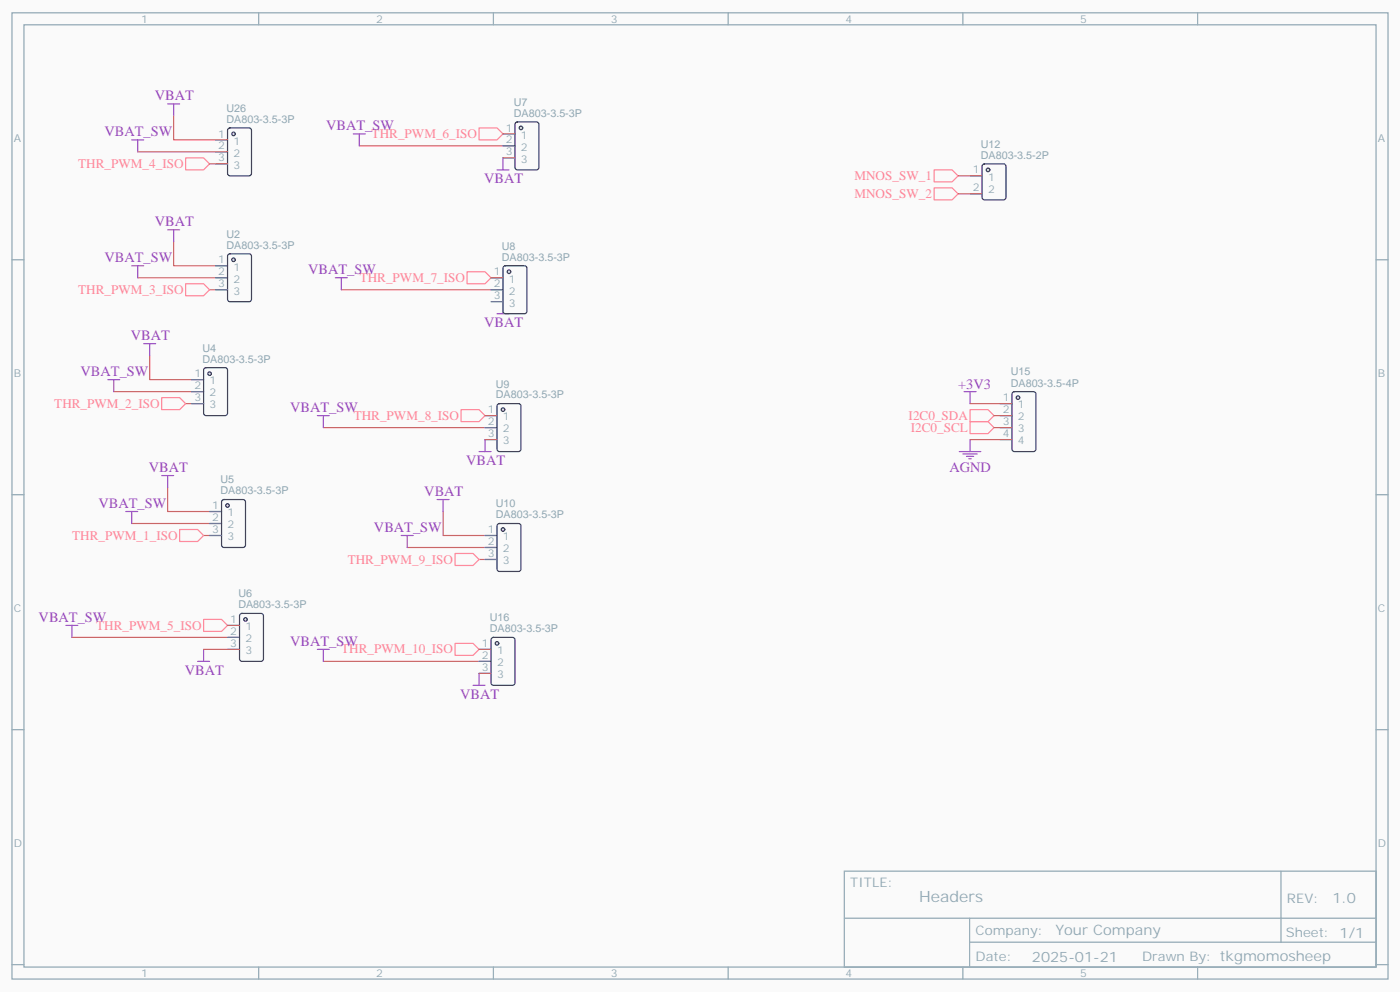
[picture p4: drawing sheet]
<svg xmlns="http://www.w3.org/2000/svg" width="412mm" height="292mm" viewBox="0 0 412 292" stroke-linecap="round" stroke-linejoin="round" font-family="sans-serif">
<path d="M0 0h412.4v291.9h-412.4z" fill="#fafafa"/>
<g fill="none" stroke="#8fa6b3" stroke-width=".35">
<path d="M3.5 3.8h405.4v284.3h-405.4zM7.1 7.3h398.2v277.3h-398.2zM76.2 3.8v3.5M145.3 3.8v3.5M214.5 3.8v3.5M283.6 3.8v3.5M352.8 3.8v3.5M3.5 76.4h3.6M405.3 76.4h3.6M3.5 145.6h3.6M405.3 145.6h3.6M3.5 214.7h3.6"/>
<path d="M405.3 214.7h3.6M248.7 256.4h156.6v28.2h-156.6zM377.3 256.4v20.9M248.7 270.2h156.5M285.6 277.3h119.6M285.6 270.2v14.1M3.5 283.9h3.6M76.2 284.6v3.5M145.3 284.6v3.5M214.5 284.6v3.5M283.6 284.6v3.5M352.8 284.6v3.5"/>
<path d="M405.3 283.9h3.6"/>
</g>
<path d="M63.5 41.2h3.5M63.5 44.7h3.5M63.5 48.2h3.5" fill="none" stroke="#4775d6" stroke-width=".35"/>
<path d="M67.3 37.8l.4-.2h5.7l.6 .5 .1 12.9-.5 .7-5.9 .1-.6-.5-.1-13z" fill="none" stroke="#404054" stroke-width=".35"/>
<circle cx="68.8" cy="39.4" r=".53" fill="#e0e0e0" stroke="#404054" stroke-width=".35"/>
<path d="M49.4 30.6h3.5M51.2 30.6v3.5M38.8 41.2h3.5M40.6 41.2v3.5" fill="none" stroke="#994dc2" stroke-width=".35"/>
<path d="M54.7 46.5h5.3l1.7 1.7-1.7 1.8h-5.3z" fill="none" stroke="#ff8799" stroke-width=".35"/>
<path d="M294.6 118.8h3.5M294.6 122.3h3.5M294.6 125.8h3.5M294.6 129.4h3.5" fill="none" stroke="#4775d6" stroke-width=".35"/>
<path d="M298.3 115.5l.5-.2h5.6l.7 .4 .1 16.5-.5 .6-5.9 .1-.6-.5-.1-16.4z" fill="none" stroke="#404054" stroke-width=".35"/>
<circle cx="299.9" cy="117" r=".53" fill="#e0e0e0" stroke="#404054" stroke-width=".35"/>
<path d="M275.2 50h5.3l1.7 1.8-1.7 1.7h-5.3zM275.2 55.3h5.3l1.7 1.7-1.7 1.8h-5.3zM285.8 120.5h5.2l1.8 1.8-1.8 1.8h-5.2zM285.8 124.1h5.2l1.8 1.7-1.8 1.8h-5.2z" fill="none" stroke="#ff8799" stroke-width=".35"/>
<path d="M284 115.3h3.5M285.8 115.3v3.5M282.6 132.9h6.3M283.6 133.6h4.3M284.7 134.3h2.1M285.4 135h.7M285.8 129.4v3.5" fill="none" stroke="#994dc2" stroke-width=".35"/>
<path d="M285.8 51.8h3.5M285.8 57h3.5" fill="none" stroke="#4775d6" stroke-width=".35"/>
<path d="M289.5 48.4l.5-.2h5.6l.7 .5v9.4l-.4 .7h-5.9l-.7-.5v-9.4z" fill="none" stroke="#404054" stroke-width=".35"/>
<circle cx="291" cy="50" r=".53" fill="#e0e0e0" stroke="#404054" stroke-width=".35"/>
<path d="M51.2 34.1v7.1h15.8M40.6 44.7h26.4M61.7 48.2h5.3M282.2 57h7.1M282.2 51.8h7.1M51.2 71.2v7h15.8M40.6 81.7h26.4M61.7 85.3h5.3M285.8 118.8h12.3M285.8 129.4h12.3M292.8 125.8h5.3M292.8 122.3h5.3" fill="none" stroke="#c96666" stroke-width=".35"/>
<path d="M38.8 78.2h3.5M40.6 78.2v3.5M49.4 67.6h3.5M51.2 67.6v3.6" fill="none" stroke="#994dc2" stroke-width=".35"/>
<path d="M54.7 83.5h5.3l1.7 1.8-1.7 1.7h-5.3z" fill="none" stroke="#ff8799" stroke-width=".35"/>
<path d="M63.5 78.2h3.5M63.5 81.7h3.5M63.5 85.3h3.5" fill="none" stroke="#4775d6" stroke-width=".35"/>
<path d="M67.3 74.9l.4-.2h5.7l.6 .4 .1 13-.5 .6-5.9 .1-.6-.5-.1-12.9z" fill="none" stroke="#404054" stroke-width=".35"/>
<circle cx="68.8" cy="76.4" r=".53" fill="#e0e0e0" stroke="#404054" stroke-width=".35"/>
<path d="M33.5 115.3h26.5M44.1 104.7v7h15.9M54.7 118.8h5.3" fill="none" stroke="#c96666" stroke-width=".35"/>
<path d="M31.7 111.7h3.6M33.5 111.7v3.6M42.3 101.1h3.6M44.1 101.1v3.6" fill="none" stroke="#994dc2" stroke-width=".35"/>
<path d="M47.6 117h5.3l1.8 1.8-1.8 1.7h-5.3z" fill="none" stroke="#ff8799" stroke-width=".35"/>
<path d="M56.4 111.7h3.6M56.4 115.3h3.6M56.4 118.8h3.6" fill="none" stroke="#4775d6" stroke-width=".35"/>
<path d="M60.2 108.4l.5-.2h5.6l.7 .4v13l-.4 .7h-5.9l-.7-.5v-12.9z" fill="none" stroke="#404054" stroke-width=".35"/>
<circle cx="61.7" cy="110" r=".53" fill="#e0e0e0" stroke="#404054" stroke-width=".35"/>
<path d="M38.8 154.1h26.5M49.4 143.5v7h15.9M60 157.6h5.3" fill="none" stroke="#c96666" stroke-width=".35"/>
<path d="M47.6 139.9h3.6M49.4 139.9v3.6M37 150.5h3.6M38.8 150.5v3.6" fill="none" stroke="#994dc2" stroke-width=".35"/>
<path d="M52.9 155.8h5.3l1.8 1.8-1.8 1.7h-5.3z" fill="none" stroke="#ff8799" stroke-width=".35"/>
<path d="M61.7 150.5h3.6M61.7 154.1h3.6M61.7 157.6h3.6" fill="none" stroke="#4775d6" stroke-width=".35"/>
<path d="M65.5 147.2l.5-.2h5.6l.7 .4v13l-.4 .7h-5.9l-.7-.4v-13z" fill="none" stroke="#404054" stroke-width=".35"/>
<circle cx="67" cy="148.8" r=".53" fill="#e0e0e0" stroke="#404054" stroke-width=".35"/>
<path d="M21.2 187.6h49.4" fill="none" stroke="#c96666" stroke-width=".35"/>
<path d="M19.4 184h3.5M21.2 184v3.6M58.2 194.6h3.5M60 191.1v3.5" fill="none" stroke="#994dc2" stroke-width=".35"/>
<path d="M60 182.3h5.3l1.7 1.7-1.7 1.8h-5.3z" fill="none" stroke="#ff8799" stroke-width=".35"/>
<path d="M67 184h3.6M67 187.6h3.6M67 191.1h3.6" fill="none" stroke="#4775d6" stroke-width=".35"/>
<path d="M70.8 180.7l.5-.2h5.6l.7 .4v13l-.5 .7h-5.8l-.7-.4v-13z" fill="none" stroke="#404054" stroke-width=".35"/>
<circle cx="72.3" cy="182.3" r=".53" fill="#e0e0e0" stroke="#404054" stroke-width=".35"/>
<path d="M105.8 42.9h45.9" fill="none" stroke="#c96666" stroke-width=".35"/>
<path d="M104.1 39.4h3.5M105.8 39.4v3.5M146.4 50h3.5M148.2 46.5v3.5" fill="none" stroke="#994dc2" stroke-width=".35"/>
<path d="M141.1 37.6h5.3l1.8 1.8-1.8 1.8h-5.3z" fill="none" stroke="#ff8799" stroke-width=".35"/>
<path d="M148.2 39.4h3.5M148.2 42.9h3.5M148.2 46.5h3.5" fill="none" stroke="#4775d6" stroke-width=".35"/>
<path d="M151.9 36.1l.5-.2h5.6l.7 .4v13l-.4 .6-5.9 .1-.7-.5v-12.9z" fill="none" stroke="#404054" stroke-width=".35"/>
<circle cx="153.5" cy="37.6" r=".53" fill="#e0e0e0" stroke="#404054" stroke-width=".35"/>
<path d="M100.5 85.3h47.7" fill="none" stroke="#c96666" stroke-width=".35"/>
<path d="M98.8 81.7h3.5M100.5 81.7v3.6M146.4 92.3h3.5M148.2 88.8v3.5" fill="none" stroke="#994dc2" stroke-width=".35"/>
<path d="M137.6 80h5.3l1.7 1.7-1.7 1.8h-5.3z" fill="none" stroke="#ff8799" stroke-width=".35"/>
<path d="M144.6 81.7h3.6M144.6 85.3h3.6M144.6 88.8h3.6" fill="none" stroke="#4775d6" stroke-width=".35"/>
<path d="M148.4 78.4l.5-.2h5.6l.7 .4v13l-.4 .7h-5.9l-.7-.4v-13z" fill="none" stroke="#404054" stroke-width=".35"/>
<circle cx="149.9" cy="80" r=".53" fill="#e0e0e0" stroke="#404054" stroke-width=".35"/>
<path d="M95.2 125.8h51.2" fill="none" stroke="#c96666" stroke-width=".35"/>
<path d="M93.5 122.3h3.5M95.2 122.3v3.5M141.1 132.9h3.5M142.9 129.4v3.5" fill="none" stroke="#994dc2" stroke-width=".35"/>
<path d="M135.8 120.5h5.3l1.8 1.8-1.8 1.8h-5.3z" fill="none" stroke="#ff8799" stroke-width=".35"/>
<path d="M142.9 122.3h3.5M142.9 125.8h3.5M142.9 129.4h3.5" fill="none" stroke="#4775d6" stroke-width=".35"/>
<path d="M146.6 119l.5-.2h5.7l.6 .4 .1 13-.5 .6-5.9 .1-.6-.5-.1-12.9z" fill="none" stroke="#404054" stroke-width=".35"/>
<circle cx="148.2" cy="120.5" r=".53" fill="#e0e0e0" stroke="#404054" stroke-width=".35"/>
<path d="M130.5 150.5v7.1h15.9M119.9 161.1h26.5M141.1 164.6h5.3" fill="none" stroke="#c96666" stroke-width=".35"/>
<path d="M118.2 157.6h3.5M119.9 157.6v3.5M128.8 147h3.5M130.5 147v3.5" fill="none" stroke="#994dc2" stroke-width=".35"/>
<path d="M134.1 162.9h5.2l1.8 1.7-1.8 1.8h-5.2z" fill="none" stroke="#ff8799" stroke-width=".35"/>
<path d="M142.9 157.6h3.5M142.9 161.1h3.5M142.9 164.6h3.5" fill="none" stroke="#4775d6" stroke-width=".35"/>
<path d="M146.6 154.3l.5-.2h5.7l.6 .4 .1 13-.5 .6-5.9 .1-.6-.5-.1-12.9z" fill="none" stroke="#404054" stroke-width=".35"/>
<circle cx="148.2" cy="155.8" r=".53" fill="#e0e0e0" stroke="#404054" stroke-width=".35"/>
<path d="M95.2 194.6h49.4" fill="none" stroke="#c96666" stroke-width=".35"/>
<path d="M93.5 191.1h3.5M95.2 191.1v3.5M141.1 198.2v3.5M139.3 201.7h3.6" fill="none" stroke="#994dc2" stroke-width=".35"/>
<path d="M134.1 189.3h5.2l1.8 1.8-1.8 1.8h-5.2z" fill="none" stroke="#ff8799" stroke-width=".35"/>
<path d="M141.1 191.1h3.5M141.1 194.6h3.5M141.1 198.2h3.5" fill="none" stroke="#4775d6" stroke-width=".35"/>
<path d="M144.9 187.8l.4-.2h5.7l.6 .4 .1 13-.5 .6-5.9 .1-.6-.5-.1-12.9z" fill="none" stroke="#404054" stroke-width=".35"/>
<circle cx="146.4" cy="189.3" r=".53" fill="#e0e0e0" stroke="#404054" stroke-width=".35"/>
<path d="M148.2 39.4h3.5M148.2 46.5h3.5M144.6 81.7h3.6M142.9 129.4h3.5M142.9 122.3h3.5M60 191.1h10.6M67 184h3.6M141.1 191.1h3.5M141.1 198.2h3.5" fill="none" stroke="#c96666" stroke-width=".35"/>
<text font-size="4.6" fill="#90a7b2" x="270.8" y="265.4">Headers</text>
<g font-size="4.2" fill="#994cc3">
<text x="45.6" y="29.5">VBAT</text>
<text x="30.8" y="40.1">VBAT_SW</text>
<text x="96" y="38.3">VBAT_SW</text>
<text x="142.6" y="54">VBAT</text>
<text x="45.6" y="66.5">VBAT</text>
<text x="30.8" y="77.1">VBAT_SW</text>
<text x="90.8" y="80.6">VBAT_SW</text>
<text x="38.6" y="100">VBAT</text>
<text x="142.6" y="96.3">VBAT</text>
<text x="23.7" y="110.6">VBAT_SW</text>
<text x="282.2" y="114.5">+3V3</text>
<text x="85.5" y="121.2">VBAT_SW</text>
<text x="137.3" y="136.8">VBAT</text>
<text x="43.9" y="138.8">VBAT</text>
<text x="279.7" y="139">AGND</text>
<text x="29" y="149.4">VBAT_SW</text>
<text x="125" y="145.9">VBAT</text>
<text x="110.2" y="156.5">VBAT_SW</text>
<text x="11.4" y="183">VBAT_SW</text>
<text x="85.5" y="190">VBAT_SW</text>
<text x="54.4" y="198.6">VBAT</text>
<text x="135.6" y="205.6">VBAT</text>
</g>
<g font-size="4.2" fill="#90a7b2">
<text x="392.5" y="265.6">1.0</text>
<text x="310.9" y="275.2">Your Company</text>
<text x="304" y="283">2025-01-21</text>
</g>
<g font-size="3.9" fill="#ff869a">
<text x="109.5" y="40.6">THR_PWM_6_ISO</text>
<text x="23" y="49.4">THR_PWM_4_ISO</text>
<text x="251.7" y="53">MNOS_SW_1</text>
<text x="251.7" y="58.3">MNOS_SW_2</text>
<text x="105.9" y="82.9">THR_PWM_7_ISO</text>
<text x="23" y="86.5">THR_PWM_3_ISO</text>
<text x="16" y="120">THR_PWM_2_ISO</text>
<text x="104.2" y="123.5">THR_PWM_8_ISO</text>
<text x="267.7" y="123.6">I2C0_SDA</text>
<text x="268.3" y="127.1">I2C0_SCL</text>
<text x="21.3" y="158.8">THR_PWM_1_ISO</text>
<text x="102.4" y="165.9">THR_PWM_9_ISO</text>
<text x="28.3" y="185.3">THR_PWM_5_ISO</text>
<text x="100.5" y="192.3">THR_PWM_10_ISO</text>
</g>
<g font-size="3.9" fill="#90a7b2">
<text x="250.5" y="260.9">TITLE:</text>
<text x="379.1" y="265.6">REV:</text>
<text x="287.4" y="275.1">Company:</text>
<text x="378.7" y="275.8">Sheet: 1/1</text>
<text x="287.4" y="282.8">Date:</text>
<text x="336.4" y="282.9">Drawn By: tkgmomosheep</text>
</g>
<g font-size="3.2" fill="#90a7b2">
<text x="41.6" y="6.8">1</text>
<text x="110.8" y="6.8">2</text>
<text x="179.9" y="6.8">3</text>
<text x="249.1" y="6.8">4</text>
<text x="318.2" y="6.8">5</text>
<text x="66.7" y="32.9">U26</text>
<text x="151.4" y="34.4">DA803-3.5-3P</text>
<text x="151.4" y="31.1">U7</text>
<text x="4.1" y="41.9">A</text>
<text x="64.3" y="40.5">1</text>
<text x="66.7" y="36.1">DA803-3.5-3P</text>
<text x="149" y="38.7">1</text>
<text x="153.5" y="40.8">1</text>
<text x="405.9" y="41.9">A</text>
<text x="64.3" y="44">2</text>
<text x="64.3" y="47.5">3</text>
<text x="68.8" y="42.6">1</text>
<text x="68.8" y="46.1">2</text>
<text x="149" y="42.2">2</text>
<text x="149" y="45.8">3</text>
<text x="153.5" y="44.3">2</text>
<text x="153.5" y="47.9">3</text>
<text x="288.9" y="46.7">DA803-3.5-2P</text>
<text x="288.9" y="43.4">U12</text>
<text x="68.8" y="49.6">3</text>
<text x="286.6" y="51">1</text>
<text x="291" y="53.2">1</text>
<text x="286.6" y="56.3">2</text>
<text x="291" y="56.7">2</text>
<text x="66.7" y="69.9">U2</text>
<text x="64.3" y="77.5">1</text>
<text x="66.7" y="73.2">DA803-3.5-3P</text>
<text x="147.8" y="76.7">DA803-3.5-3P</text>
<text x="147.8" y="73.5">U8</text>
<text x="64.3" y="81">2</text>
<text x="68.8" y="79.6">1</text>
<text x="68.8" y="83.1">2</text>
<text x="145.4" y="81">1</text>
<text x="149.9" y="83.1">1</text>
<text x="64.3" y="84.6">3</text>
<text x="68.8" y="86.7">3</text>
<text x="145.4" y="84.6">2</text>
<text x="145.4" y="88.1">3</text>
<text x="149.9" y="86.7">2</text>
<text x="149.9" y="90.2">3</text>
<text x="59.6" y="106.7">DA803-3.5-3P</text>
<text x="59.6" y="103.5">U4</text>
<text x="4.1" y="111">B</text>
<text x="57.2" y="111">1</text>
<text x="61.7" y="113.1">1</text>
<text x="297.7" y="113.8">DA803-3.5-4P</text>
<text x="297.7" y="110.5">U15</text>
<text x="405.9" y="111">B</text>
<text x="57.2" y="114.5">2</text>
<text x="57.2" y="118.1">3</text>
<text x="61.7" y="116.7">2</text>
<text x="146.1" y="117.3">DA803-3.5-3P</text>
<text x="146.1" y="114">U9</text>
<text x="295.4" y="118.1">1</text>
<text x="61.7" y="120.2">3</text>
<text x="143.7" y="121.6">1</text>
<text x="143.7" y="125.1">2</text>
<text x="148.2" y="123.7">1</text>
<text x="295.4" y="121.6">2</text>
<text x="295.4" y="125.1">3</text>
<text x="299.9" y="120.2">1</text>
<text x="299.9" y="123.7">2</text>
<text x="143.7" y="128.7">3</text>
<text x="148.2" y="127.2">2</text>
<text x="148.2" y="130.8">3</text>
<text x="295.4" y="128.7">4</text>
<text x="299.9" y="127.2">3</text>
<text x="299.9" y="130.8">4</text>
<text x="64.9" y="142.3">U5</text>
<text x="62.5" y="149.8">1</text>
<text x="64.9" y="145.5">DA803-3.5-3P</text>
<text x="146.1" y="149.3">U10</text>
<text x="62.5" y="153.4">2</text>
<text x="67" y="151.9">1</text>
<text x="67" y="155.5">2</text>
<text x="146.1" y="152.5">DA803-3.5-3P</text>
<text x="62.5" y="156.9">3</text>
<text x="67" y="159">3</text>
<text x="143.7" y="156.9">1</text>
<text x="143.7" y="160.4">2</text>
<text x="148.2" y="159">1</text>
<text x="143.7" y="163.9">3</text>
<text x="148.2" y="162.5">2</text>
<text x="148.2" y="166.1">3</text>
<text x="70.2" y="179">DA803-3.5-3P</text>
<text x="70.2" y="175.8">U6</text>
<text x="4.1" y="180.2">C</text>
<text x="67.8" y="183.3">1</text>
<text x="72.3" y="185.5">1</text>
<text x="144.3" y="182.8">U16</text>
<text x="405.9" y="180.2">C</text>
<text x="67.8" y="186.9">2</text>
<text x="67.8" y="190.4">3</text>
<text x="72.3" y="189">2</text>
<text x="141.9" y="190.4">1</text>
<text x="144.3" y="186.1">DA803-3.5-3P</text>
<text x="72.3" y="192.5">3</text>
<text x="141.9" y="193.9">2</text>
<text x="141.9" y="197.4">3</text>
<text x="146.4" y="192.5">1</text>
<text x="146.4" y="196">2</text>
<text x="146.4" y="199.6">3</text>
<text x="4.1" y="249.3">D</text>
<text x="405.9" y="249.3">D</text>
<text x="41.6" y="287.6">1</text>
<text x="110.8" y="287.6">2</text>
<text x="179.9" y="287.6">3</text>
<text x="249.1" y="287.6">4</text>
<text x="318.2" y="287.6">5</text>
</g>
</svg>
